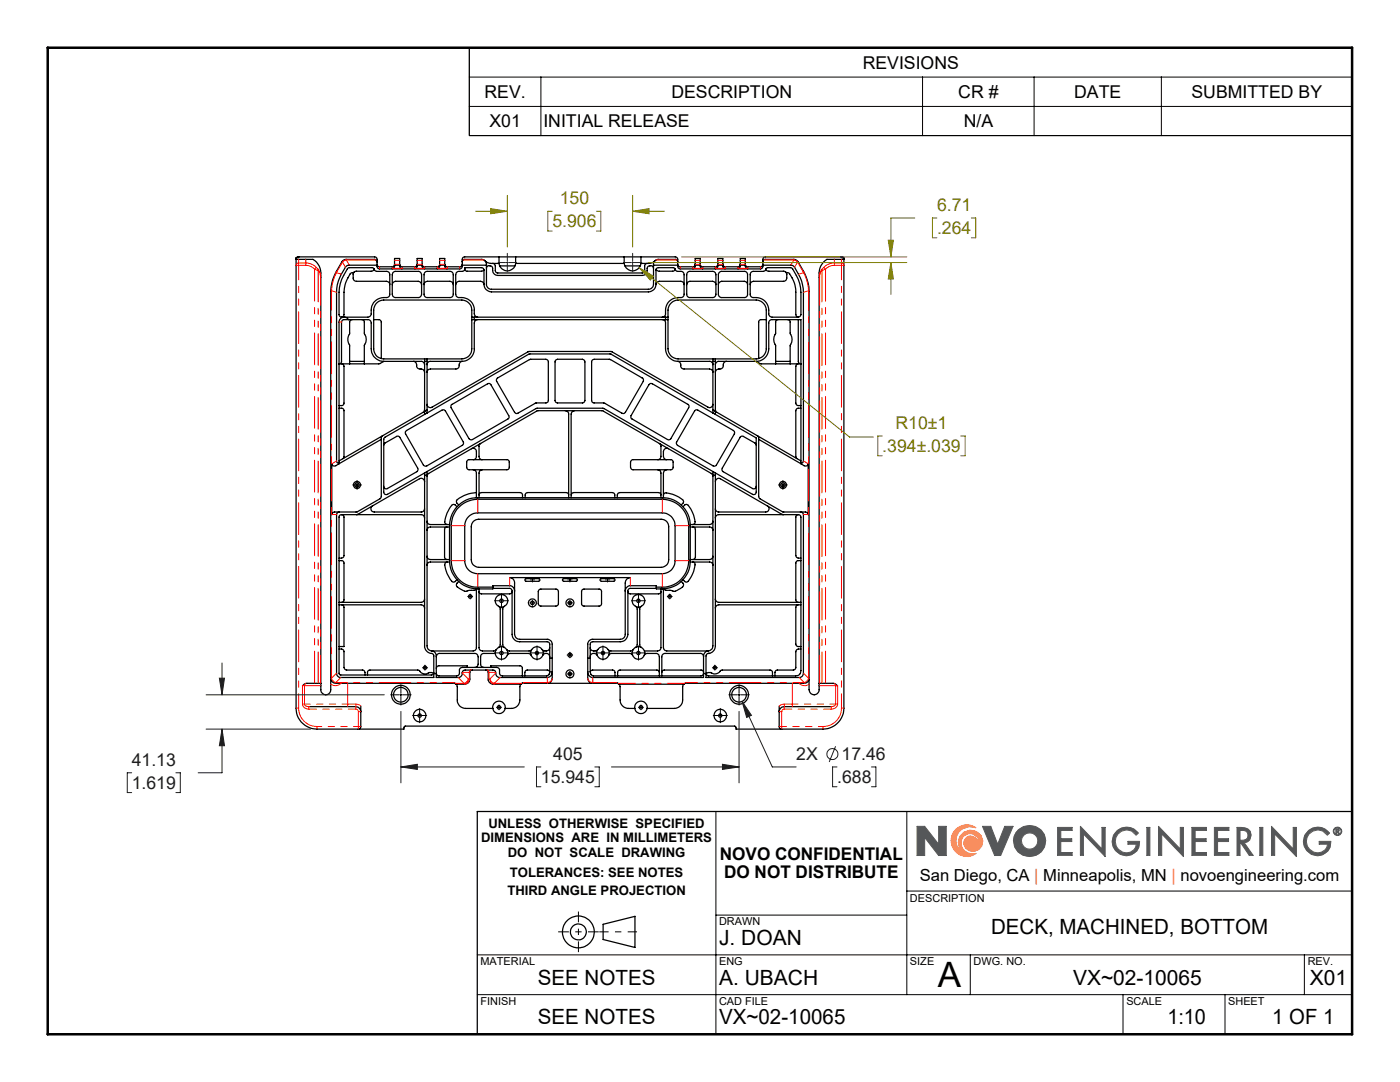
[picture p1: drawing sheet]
<svg xmlns="http://www.w3.org/2000/svg" width="279mm" height="216mm" viewBox="0 0 279 216" stroke-linecap="round" stroke-linejoin="round" font-family="sans-serif">
<g fill="none" stroke="#000" stroke-width=".25">
<path d="M59.1 51.4v89.9a4.1 4.1 0 0 0 4.2 4.2h17.3l.1-.5 .2-.1h65.7l.3 .2v.4h17.4a4.2 4.2 0 0 0 4.1-4.2v-89.9M59.1 51.4l.1 .2M59.2 51.6l-.1 .2h2.4a1.93 1.93 0 0 1 2.2 1.3l.3 1.4v81.8M59.7 51.3h15.2l.3 .4v1.4a.49 .49 0 0 0 .5 .6h16.1a.49 .49 0 0 0 .5-.6v-1.4l.3-.4h42.2l.5 .4v1.5l.1 .3 .3 .2h16.1a.49 .49 0 0 0 .5-.6v-1.4l.3-.4h15.3M59.7 51.3l-.5 .3M59.7 51.3l-.6 .1M69.4 53.6l.2-.2h4.8l.6 .7 2.1 .1a.61 .61 0 0 1 .7 .6v3.9a.61 .61 0 0 1-.7 .7 2.72 2.72 0 0 0-3 3.3l-.3 .4-.4 .2h-5.2l-.3-.1-.2-.3v-4.6a8.6 8.6 0 0 1 1.7-4.7zM70.7 54.3l-.8 .3a6.6 6.6 0 0 0-1.2 3.7v4.6l-.3 .4h-.2M74.7 53.7l-.5 .4h-3a.66 .66 0 0 0-.7 .7v.7a.61 .61 0 0 0 .7 .6h5.9a.66 .66 0 0 1 .7 .7M75.2 52.9l-5.9 .1a8.4 8.4 0 0 0-2.1 5.3v33.8l.1 .2 .4 .1M75.2 52.2v-.2l-.3-.2h-5.9l-.6 .2-1.3 2.2a8.2 8.2 0 0 0-1.1 4.1v77.1M75.2 52.7l.2 .4 .3 .1h2.7l.2-.1 .1-.4"/>
<path d="M78.2 53.6l.4-.1 .1-.3v-1.6h1.1v1.6l.1 .3 .4 .1M78.3 56.8a.73 .73 0 0 1 .7-.7h4.5a.73 .73 0 0 1 .6 .7M78.4 54.4l.4-.2h4.7a.66 .66 0 0 1 .6 .6v3.9a.66 .66 0 0 1-.6 .7h-4.5a.66 .66 0 0 1-.7-.7zM78.7 52.9h1.1M79.8 52.7v.3l.4 .2h2.6l.3-.1 .2-.4M82.8 53.6l.2-.1 .3-.3v-1.6h.9v1.6l.3 .3 .2 .1M83.3 52.9h.9M84.2 52.7l.1 .4 .4 .1h2.6l.3-.1 .1-.4M84.6 56.8a.66 .66 0 0 1 .7-.7h4.5a.66 .66 0 0 1 .7 .7M84.8 54.3l.4-.1h4.6a.61 .61 0 0 1 .7 .6v3.9a.61 .61 0 0 1-.7 .7h-4.5a.61 .61 0 0 1-.7-.7v-4zM87.2 53.6l.4-.1 .1-.3v-1.6h1.1v1.6l.1 .3 .4 .1M87.7 52.9h1.1"/>
<path d="M88.8 52.7l.1 .4 .2 .1h2.7l.3-.1 .2-.4M90.9 56.8a.73 .73 0 0 1 .7-.7h4.3a.73 .73 0 0 1 .7 .7M92.3 52.2l.1-.3 .2-.1h3.5a1.02 1.02 0 0 1 1 .9v4a.96 .96 0 0 0 1 1h31.3a1.02 1.02 0 0 0 1-1v-4a.95 .95 0 0 1 1-.9h3.5l.3 .2 .1 .2M92.3 52.9h4.8M92.7 53.7v-.3h3.5l.2 .2 .2 .3v2.8a1.51 1.51 0 0 0 1.5 1.5h31.3a1.51 1.51 0 0 0 1.5-1.5v-2.9l.2-.3 3.3-.1 .4 .3M92.7 53.7v.2l-.3 .3h-.8a.66 .66 0 0 0-.7 .6v3.9a.66 .66 0 0 0 .7 .7 2.66 2.66 0 0 1 3.1 3.2 .73 .73 0 0 0 .6 .7M92.7 53.6l.1 .3 .3 .2h3.1l.4-.3M96.8 52l.8 .5 2 .1M97.1 53.5a.63 .63 0 0 1 .6-.5 .63 .63 0 0 1 .6 .6 1.12 1.12 0 0 0 1 1.4h28.9a1.19 1.19 0 0 0 1-1.6 .67 .67 0 0 1 .7-.4 .67 .67 0 0 1 .5 .5M98.3 52.6l.5 .2v1.2l.4 .5h29.1l.4-.5v-1.2l.5-.2M99.6 52.6a1.67 1.67 0 0 0 1.6 1.5 1.67 1.67 0 0 0 1.7-1.5M99.6 51.3v1.3"/>
<path d="M99.7 53.1h3.1M102.9 51.3v1.3M102.9 52.6h21.7M124.6 51.3v1.3M124.6 52.6a1.67 1.67 0 0 0 1.7 1.5 1.67 1.67 0 0 0 1.6-1.5M124.7 53.1h3.1M127.9 51.3v1.3M130.4 52.9h4.9M130.7 52l-.8 .5-2 .1M130.9 56.8a.73 .73 0 0 1 .7-.7h4.3a.66 .66 0 0 1 .6 .7M134.8 53.7l.2 .4 .9 .1a.61 .61 0 0 1 .6 .6v3.9a.61 .61 0 0 1-.6 .7 2.72 2.72 0 0 0-3.1 3.3l-.2 .4-.4 .2M134.8 53.7l-.5 .4h-2.9l-.4-.4"/>
<path d="M135.3 52.7l.1 .4 .3 .1h2.6l.3-.1 .1-.4M137.1 56.8a.66 .66 0 0 1 .6-.7h4.5a.73 .73 0 0 1 .7 .7M137.2 54.3l.4-.1h4.6a.66 .66 0 0 1 .7 .6v3.9a.66 .66 0 0 1-.7 .7h-4.5a.61 .61 0 0 1-.6-.7v-4zM138.3 53.6l.2-.1 .2-.3v-1.6h1l.1 1.7 .5 .3M138.7 52.9h1M139.7 52.7l.2 .4 .3 .1h2.6l.3-.1 .2-.4M142.7 53.6l.5-.3 .1-1.7h1v1.6l.1 .3 .3 .1M143.3 52.9h1M143.4 56.8a.73 .73 0 0 1 .6-.7h4.6a.66 .66 0 0 1 .6 .7M143.5 54.4l.4-.2h4.7a.61 .61 0 0 1 .6 .6v3.9a.61 .61 0 0 1-.6 .7h-4.6a.66 .66 0 0 1-.6-.7zM144.3 52.7l.1 .4 .3 .1h2.6l.3-.1 .1-.4M147.2 53.6l.4-.1 .1-.3v-1.6h1l.1 1.7 .5 .3"/>
<path d="M147.7 52.9h1M148.7 52.7l.1 .3 .4 .2h2.6l.3-.1 .2-.4M149.9 54.3l.3-.1 2.3-.1 .6-.7h4.8a8.1 8.1 0 0 1 1.9 4.9v4.5l-.2 .4-.3 .1h-5.2a.66 .66 0 0 1-.7-.7 2.79 2.79 0 0 0-3.3-3.3l-.4-.5v-4.1zM152.3 52.9l5.9 .1a9 9 0 0 1 2.1 5.3v33.7l-.1 .3-.4 .1M152.3 52.2v-.2l.3-.2h5.9l.7 .3 1.2 2.1a8.7 8.7 0 0 1 1.1 4.1v77.1M152.8 53.7l.5 .4h3.1a.73 .73 0 0 1 .6 .7v.7a.66 .66 0 0 1-.6 .6h-6a.66 .66 0 0 0-.7 .7M156.8 54.3l.8 .3a6 6 0 0 1 1.2 3.7v4.5l.2 .3 .3 .2M167.9 51.3h.2l.2 .3M167.9 51.3l.5 .1M168.3 51.6l.1 .2h-2.3a1.93 1.93 0 0 0-2.3 1.3l-.3 1.4v81.8M168.4 51.4l-.1 .2M68.2 72.6l.3 .1 .2 .3v7.5l-.3 .4h-.7"/>
<path d="M69.5 63.8a1 1 0 0 0-1.1-.5 1 1 0 0 0-.7 1v28.1M69.5 63.8a1.16 1.16 0 0 0-1.2 .2l-.1 .3v7.9l-.3 .3-.2 .1h8l.9-.5M69.5 63.8h3.9a.66 .66 0 0 1 .7 .7v5.1a2.53 2.53 0 0 0 2.5 2.5M69.8 72.1h2.9M70.3 63.8a.49 .49 0 0 0-.5 .5v2.2a2.34 2.34 0 0 0 0 2.5v3.6M72.2 63.8l.3 .1 .2 .3v2.3a2.21 2.21 0 0 1 0 2.5v3.6M74.6 63.8h1.1l.3 .2 .1 .3v7.2M75 60.6l.6-.5 1-.2h15.6a2.04 2.04 0 0 1 2 2v7.7a1.97 1.97 0 0 1-2 2h-15.6a1.97 1.97 0 0 1-2-2v-7.7zM76.6 72.1h7.5a.73 .73 0 0 1 .6 .7M82.5 72.1a.82 .82 0 0 1 .7 1.1 1.09 1.09 0 0 0 1.1 .5l.4 .6M84.7 71.6v11.1M84.7 72.1h.5"/>
<path d="M85.2 71.6v10.8M92.3 72.1a.91 .91 0 0 0-.7 1.1l-.5 .4h-5.2a.66 .66 0 0 0-.7 .7M94.2 63.3h39.1M94.2 63.8h39.1M94.7 63.3v.5M95.3 63.8a.66 .66 0 0 0-.6 .7v5.1a2.47 2.47 0 0 1-2.5 2.5h-6.3a.66 .66 0 0 0-.7 .7M99.2 75.5l6.5-3.8h3.2l.5 .2v8.3l-.4 .2h-2.1l-3.5 2a.46 .46 0 0 1-.7-.1l-3.6-6.2v-.3zM111 71.8l.3-.1h4.9l.5 .3v7.9l-.1 .4-.3 .1h-5.1l-.4-.2v-8.1zM118.1 71.9l.5-.2h3.2l6.4 3.7a.49 .49 0 0 1 .2 .7l-3.6 6.2a.49 .49 0 0 1-.7 .1l-3.5-2h-2.1l-.4-.2zM129.6 76.7l.2-.2 .4 .1 7.1 4.1a.44 .44 0 0 1 .1 .7l-3.6 6.2-.3 .2-7.3-4.2a.49 .49 0 0 1-.3-.7zM132.2 63.8a.61 .61 0 0 1 .6 .7v5.1a2.53 2.53 0 0 0 2.5 2.5h6.3a.73 .73 0 0 1 .7 .7M132.8 63.3v.5"/>
<path d="M133.8 60.6l.5-.5 1-.2h15.6a2.1 2.1 0 0 1 2 2v7.7a2.03 2.03 0 0 1-2 2h-15.6a2.02 2.02 0 0 1-2-2v-7.7l.2-.7zM135.2 72.1a.87 .87 0 0 1 .7 1.1l.5 .4h5.2a.73 .73 0 0 1 .7 .7M142.3 72.1h.5M142.3 71.6v10.8M142.8 71.6v11.1M145 72.1a.77 .77 0 0 0-.7 1 .82 .82 0 0 1-1 .6l-.4 .2-.1 .4M150.9 72.1a2.53 2.53 0 0 0 2.5-2.5v-5.1a.61 .61 0 0 1 .7-.7h5.7v28.6M150.9 72.1h-7.5a.73 .73 0 0 0-.6 .7M152.9 63.8h-1.1l-.4 .4v7.3M154.8 72.1h2.9M155.3 63.8l-.3 .1-.2 .3v2.3a2.21 2.21 0 0 0 0 2.5v3.6M157.2 63.8l.3 .1 .2 .3v2.3a2.21 2.21 0 0 1 0 2.5v3.6"/>
<path d="M159.3 63.8v8.3l.2 .4 .3 .1h-8l-.9-.5M159.3 72.6l-.3 .1-.2 .4v7.3l.3 .5h.7M67.7 92.4v.1M67.7 81.5h.7l.3 .3v9.4l-.3 .3M76.1 87.7l-8.4 4.8M76.3 87l-.2 .3v11.8l-.3 .4-4.6 2.7h-4.4l-.5 .2-.1 .3v-10.1l.2 .3 .4 .1 .9-.5M76.3 87l-8.6 5M76.6 88.8l.2-.4 2.3-1.3a.46 .46 0 0 1 .7 .2l3.6 6.4-.2 .4-5.9 3.4a.49 .49 0 0 1-.7-.5M80.9 86.1l7.3-4.3a.49 .49 0 0 1 .7 .2l3.6 6.2v.5l-7.3 4.3h-.3l-.4-.2-3.6-6.3zM84.7 94.4v34.5a1.67 1.67 0 0 0 1.7 1.6l.2 .3v4.4h-18.8l-.6-.5v-32.1l.3-.4h.2M84.7 81.7l-.2 .6-8.2 4.7M84.7 82.7l-8 4.7-.1 10.8a.49 .49 0 0 0 .7 .4l7.4-4.2"/>
<path d="M84.7 96.1a.69 .69 0 0 0-1-.6l-12.5 7.2M85.2 94.1v34.8a.97 .97 0 0 0 .9 1M85.2 95l.3-.5 21.9-12.5h12.9l21.7 12.5 .3 .5M85.2 94.1l21.9-12.6h13.4l21.8 12.6M85.2 80.7a.65 .65 0 0 0 1 .5l19.3-11.1h16.5l19.3 11.1a.65 .65 0 0 0 1-.5M85.2 82.4l20.5-11.8h16.1l20.5 11.8M85.2 94.7l-.5 .2M85.2 81.8l-.5 .3M85.2 82.4l-.5 .3M85.2 94.1l-.5 .3M90.1 80.7l7.2-4.1a.44 .44 0 0 1 .7 .2l3.5 6.1a.44 .44 0 0 1-.1 .7l-7.4 4.2-.4-.3-3.6-6.1zM93.3 91.9l.3-.2h7.6l.4 .4v1.2l-.4 .4h-7.6l-.3-.1-.2-.4v-1z"/>
<path d="M94.1 89.5a.65 .65 0 0 1 1 .6v1a.66 .66 0 0 1-.7 .6M94.4 93.7a.66 .66 0 0 1 .7 .7v4.9M95.1 98.3a6 6 0 0 0-4 1.6l.1 .5 .3 .4M95.6 98.8l.1-.4 .4-.1h7.7l.4 .3 .1 .7M95.9 88.5l-.3 .4v2.2a.66 .66 0 0 0 .7 .6M96.3 93.7a.66 .66 0 0 0-.7 .7v4.9M112.8 82a.66 .66 0 0 1 .7 .6v16.7M113.5 98.8l-.2-.4-.3-.1h-7.7l-.5 .3v.7M114 98.8l.2-.4 .3-.1h7.7l.5 .3v.7M114.7 82a.73 .73 0 0 0-.7 .6v16.7M125.9 91.9l.4-.2h7.6l.4 .4v1.2l-.4 .4h-7.6l-.4-.2-.1-.3zM131.2 93.7a.66 .66 0 0 1 .7 .7v4.9"/>
<path d="M131.6 88.5l.3 .5v2.1a.66 .66 0 0 1-.7 .6M131.9 98.8l-.1-.4-.4-.1h-7.7a.49 .49 0 0 0-.5 .5v.5M132.4 98.8a.49 .49 0 0 1 .6-.4 5.7 5.7 0 0 1 3.4 1.5l-.1 .5-.3 .4M133.1 93.7a.73 .73 0 0 0-.7 .7v4.9M133.4 89.5a.69 .69 0 0 0-1 .6v1a.73 .73 0 0 0 .7 .6M138.6 82a.46 .46 0 0 1 .7-.2l7.3 4.3-.1 .5-3.6 6.3-.3 .1-7.4-4.1-.2-.4zM142.3 94.1v34.8a1.03 1.03 0 0 1-.9 1M142.3 81.8l.5 .3M142.3 94.7l.5 .2M142.3 94.1l.5 .3M142.3 82.4l.5 .3M142.8 94.4v34.5a1.67 1.67 0 0 1-1.7 1.6l-.2 .4v4.3h18.8l.5-.3 .1-.6v-31.7l-.2-.4h-.4"/>
<path d="M142.8 96.1a.67 .67 0 0 1 1-.6l12.5 7.2M142.8 82.7l8.1 4.7v10.8a.49 .49 0 0 1-.7 .4l-7.4-4.2M142.8 81.7l.3 .6 16.7 9.7M150.9 88.8l-.1-.3-2.4-1.4a.44 .44 0 0 0-.7 .2l-3.6 6.1v.5l6.1 3.6a.49 .49 0 0 0 .7-.5M151.2 87l.2 .3v12l.3 .2 4.5 2.6 4.5 .1h.3l.3 .5v-10.1a.52 .52 0 0 1-.8 .3l-.7-.4M151.4 87.7l8.4 4.8M159.8 92.4v.1M159.8 81.5h-.7l-.3 .5v9.2l.3 .3M67.7 111.9h.7l.3 .4v7.5l-.3 .3-.2 .1M68.2 102.7l-.3 .1-.2 .3v31.4l.3 .2h18.2l.3-.2 .1-.3M68.2 102.7h15.9a.66 .66 0 0 1 .6 .7M68.2 102.7l.2 .1 .3 .3v7.8l-.3 .4-.7 .1"/>
<path d="M74.4 100.9a.66 .66 0 0 0-.4 .8 .66 .66 0 0 0 .7 .5h9.4a.66 .66 0 0 0 .6-.7M84.7 119.5a.73 .73 0 0 1-.6 .7h-16.4M85.2 111a.66 .66 0 0 0 .7 .7h3.8M85.2 104a.66 .66 0 0 0 .7 .7h3.8M89.2 105.2h-.3l-.2 .4v5.6l.2 .3 .3 .2M89.3 112.1a.54 .54 0 0 0-.5 .6 5.1 5.1 0 0 0 1.7 3.5l.7-.5M89.7 112.1h-3.8a.61 .61 0 0 0-.7 .7M89.7 105.2h-3.8a.61 .61 0 0 0-.7 .6M91.2 101.1l-.3-.3a.48 .48 0 0 0-.8 .1 5.6 5.6 0 0 0-1.3 3.5l.5 .3M91.5 116l-.3 .3a.63 .63 0 0 0 .4 1.1l.4 .2a1.43 1.43 0 0 0 1.7 .2h1l.3-.3M93.5 103.1l1-.7 .9-.1h36.8a2.53 2.53 0 0 1 2.5 2.6v7a2.53 2.53 0 0 1-2.5 2.6h-36.8a2.59 2.59 0 0 1-2.7-2.6l.1-7.4 .2-.7zM94.5 104l.5-.3 .5-.1h36.4a1.45 1.45 0 0 1 1.6 1.5v6.6a1.51 1.51 0 0 1-1.6 1.5h-36.4a1.51 1.51 0 0 1-1.4-1.5v-6.6l.1-.6z"/>
<path d="M95.1 117.5v11.7a.66 .66 0 0 1-.7 .7h-8.2M95.6 117.5v11.7a.66 .66 0 0 0 .7 .7h2.3l.5-.3M95.6 118l.1 .3 .3 .2h5.8l.3-.2 .1-.3M98.4 117.4h3.4l.4 .4v8.8a1.51 1.51 0 0 0 1.5 1.5h5.6l.3 .1 .1 .2v5.9l-.2 .4-.4 .2h-8.8l-.5-.3-.1-1-.3-.4h-.3h-6.8h-.3l-.3 .4v.7a.54 .54 0 0 1-.6 .6h-3.5a.54 .54 0 0 1-.5-.6M98.4 117.2h-3a5.2 5.2 0 0 1-5.3-5.3v-7a5.3 5.3 0 0 1 5.3-5.3h36.8a5.3 5.3 0 0 1 5.2 5.3v7a5.2 5.2 0 0 1-5.2 5.3h-1.2M102.7 117.9a1.03 1.03 0 0 0-1-1h-3.3v.6h-3a5.6 5.6 0 0 1-5.7-5.6v-7a5.6 5.6 0 0 1 5.7-5.6h36.8a5.6 5.6 0 0 1 5.6 5.6v7a5.7 5.7 0 0 1-6.8 5.6v-.6h-5.2a1.09 1.09 0 0 0-1 1M104.8 115.5h2.7a.27 .27 0 0 1 .2 .2 .27 .27 0 0 1-.2 .3h-2.5l-.2-.2zM107.5 117.8l.3-.3h3.2l.3 .2 .1 .2v2.6l-.1 .3-.3 .1h-3.3l-.3-.5zM112.3 115.5h2.7a.27 .27 0 0 1 .3 .2 .27 .27 0 0 1-.3 .3h-2.5l-.2-.2zM116.1 117.8l.4-.3 3.3 .1 .3 .3-.1 2.8-.3 .2h-3.4l-.2-.4zM119.8 115.5h2.7a.27 .27 0 0 1 .2 .2 .27 .27 0 0 1-.2 .3h-2.5l-.2-.2zM125.3 118l.1 .3 .3 .2h5.8l.3-.2 .1-.3"/>
<path d="M131 117.4h-5.2a.49 .49 0 0 0-.5 .5v8.7a1.51 1.51 0 0 1-1.5 1.5h-5.6l-.3 .2-.1 5.7 .2 .7 .4 .2h21.5l.3-.1 .2-.5M131.9 117.5v11.7a.66 .66 0 0 1-.7 .7h-2.6M132.4 117.5v11.7a.73 .73 0 0 0 .7 .7h8.2M136 116l.3 .3a.74 .74 0 0 1-.6 1.2l-.2 .1a1.32 1.32 0 0 1-1.7 .2h-.9l-.4-.3M136.3 101.1l.3-.3a.48 .48 0 0 1 .8 .1 4.9 4.9 0 0 1 1.2 3.6l-.4 .2M137.8 112.1h3.8a.66 .66 0 0 1 .7 .7M137.8 105.2h3.8a.66 .66 0 0 1 .7 .6M138.2 112.1a.49 .49 0 0 1 .5 .6 4.9 4.9 0 0 1-1.7 3.5l-.7-.5M138.3 105.2a.49 .49 0 0 1 .5 .5v5.5a.49 .49 0 0 1-.5 .5M142.3 111a.73 .73 0 0 1-.7 .7h-3.8M142.3 104a.73 .73 0 0 1-.7 .7h-3.8M142.8 119.5a.73 .73 0 0 0 .6 .7h16.4"/>
<path d="M153.1 100.9a.66 .66 0 0 1 .4 .8 .66 .66 0 0 1-.7 .5h-9.4a.66 .66 0 0 1-.6-.7M159.3 102.7l.3 .1 .2 .4v30.6l-.1 .6-.3 .3-.6 .2h-17.4l-.3-.1-.2-.5M159.3 102.7h-15.9a.66 .66 0 0 0-.6 .7M159.3 102.7l-.3 .1-.2 .4v7.6l.3 .5 .7 .1M159.8 111.9h-.7l-.3 .5v7.3l.2 .4 .3 .1M64 136.3h-2.8l-.5 .2-.3 .3M66 135.4a1.02 1.02 0 0 0 1 .9h23.7l.3 .2M66 135.4v2.2a.99 .99 0 0 1-1 1 .99 .99 0 0 1-1-1v-1.3M67.7 120.7h16.4a.73 .73 0 0 1 .6 .7M67.7 129.5l.7 .1 .3 .3v3.3l.3 .5h3.4l.4 .3v.7M68.2 120.7l.2 .1 .3 .3v7.9h-1M86.1 129.9a.96 .96 0 0 1 1 1v4.3h4.3a.94 .94 0 0 0 .9-1.2l.3-.3h6l.3 .3a1 1 0 0 0 .9 1.2h9.4a1.04 1.04 0 0 0 1-1.2"/>
<path d="M86.5 134.4l-.3-.2h-.4a1.56 1.56 0 0 1-2.3-.5h-9.8l-.3 .3-.1 .7M86.6 134.4h.5M87.1 131.1a.66 .66 0 0 1 .6-.7h7.1a.66 .66 0 0 1 .6 .7v1.4a.66 .66 0 0 1-.6 .7M90.6 136.2l.4 .3M91 136.5h.1M91 136.5l.3 .5v2.7a1.63 1.63 0 0 0 1.6 1.7h5.5M93.3 133.2v-.3h-5.8l-.3 .2-.1 .2M94.3 133.7l-.3 .1-.2 .3v1.4a1.02 1.02 0 0 1-1 1h-1.8M96.9 133.7l.3 .1 .2 .3 .1 1.7M97.5 135.8l.3 .4 .6 .3h5.6M97.6 135.5l-.1 .3M97.9 133.2v-.3h6l.3 .3v1.7"/>
<path d="M98.8 130.4h-2.2a.61 .61 0 0 0-.7 .7v1.4a.61 .61 0 0 0 .7 .7M99.5 121l.3 .5v7.2l-.3 .5M100.7 121l-.4 .5v7.2l.4 .5M101.1 129.6l.5 .3h4.1l.4-.3M101.2 130.8l.5-.4h3.8l.5 .4M104 136.5l-.2 .4v2.8a1.69 1.69 0 0 1-1.7 1.7h-1.3M104 136.5l.2-.2h19l.3 .2M104 136.5h.1M104.4 136.2l-.4 .3M108.3 130.8a.76 .76 0 0 1 .8-.4 .76 .76 0 0 1 .6 .7M109.2 136.3a.96 .96 0 0 0 1-.9v-6.8a.96 .96 0 0 0-1-1h-5.5a1.02 1.02 0 0 1-1-1v-10.3a1.03 1.03 0 0 0-1-1h24.1a1.09 1.09 0 0 0-1 1v10.3a.96 .96 0 0 1-1 1h-5.5a.96 .96 0 0 0-1 1v6.8a.96 .96 0 0 0 1 .9M109.7 134.1l-.4-.4h-4.1l-.4 .3-.1 .9"/>
<path d="M109.7 129.2a.87 .87 0 0 1-1.5 .4M109.7 131.3h.5M117.3 131.3h.5M117.8 129.2a.85 .85 0 0 0 1.4 .4h.1M117.8 134.1l.4-.4h4.1l.4 .3v.9M119.2 130.8a.73 .73 0 0 0-.8-.4 .73 .73 0 0 0-.6 .7M121.4 129.6l.4 .3h4.1l.5-.3M121.5 130.8l.5-.4h3.8l.5 .4M123.1 136.2l.4 .3M123.5 136.5h.1M123.5 136.5l.3 .4v2.8a1.69 1.69 0 0 0 1.6 1.7h1.3M123.5 136.5h13"/>
<path d="M126.8 121l.4 .6v7l-.4 .6M128 121l-.3 .5v7.2l.3 .5M128.6 130.8l.5-.4h1.8a.66 .66 0 0 1 .7 .7v3.8M131.6 134.2l-.2-.4-.2-.1h-7.6l-.3 .3v.9M132.1 134.2l.1-.3 .3-.2h7.5l.3 .2 .1 .3M136.5 136.5l-.3 .4v2.8a1.69 1.69 0 0 1-1.6 1.7h-5.4M136.5 136.5h.1M136.9 136.2l-.4 .3M140.4 131.1a.61 .61 0 0 0-.7-.7h-6.9a.66 .66 0 0 0-.7 .7v3.8M140.4 134.4h.5M140.9 134.5l.3-.3h.5a1.46 1.46 0 0 0 2.2-.5h9.9l.3 .3 .1 .9M141.4 129.9a1.03 1.03 0 0 0-1 1v4.3h-22.1a1.09 1.09 0 0 1-1-1.2"/>
<path d="M141.4 130.4h.1M159.3 120.7l-.3 .1-.2 .4v7.3l.3 .5h.7M159.8 120.7h-16.4a.73 .73 0 0 0-.6 .7M159.8 129.5h-.5l-.4 .3-.2 3.7-.4 .2-3.4 .1-.2 .3v.8M161.5 135.4a.96 .96 0 0 1-1 .9h-23.7l-.3 .2M161.5 135.4v1.2a2.08 2.08 0 0 0 .3 1.8 1.01 1.01 0 0 0 1.1 .1 1.01 1.01 0 0 0 .6-.9v-1.3M163.5 136.3h2.8l.5 .2 .3 .3M61.6 141h9.4a1.02 1.02 0 0 1 1 1M72 142v3.1l-.2 .3-.3 .1M72 140.9v1.1M98.4 141.4a1.25 1.25 0 0 1 1.2-1.5 1.25 1.25 0 0 1 1.2 1.5M98.4 141.4a1.25 1.25 0 0 0 1.2 1 1.25 1.25 0 0 0 1.2-1"/>
<path d="M126.7 141.4a1.25 1.25 0 0 1 1.2-1.5 1.25 1.25 0 0 1 1.3 1.5M126.7 141.4a1.25 1.25 0 0 0 1.2 1 1.25 1.25 0 0 0 1.3-1M155.5 142v3.1l.2 .3 .3 .1M155.5 140.9v1.1M165.9 141h-9.4a1.02 1.02 0 0 0-1 1M269.8 161.9h-174.6v44.5M120.4 184.4l6.3-1.6v6.3l-6.3-1.6z"/>
<circle cx="71.2" cy="96.8" r=".71"/>
<circle cx="71.3" cy="96.8" r=".41"/>
<circle cx="156.2" cy="96.8" r=".7"/>
<circle cx="156.3" cy="96.8" r=".41"/>
<circle cx="93.8" cy="119" r=".34"/>
<circle cx="100.1" cy="119.9" r=".35"/>
<circle cx="100.1" cy="119.9" r="1.25"/>
<circle cx="127.4" cy="119.9" r=".34"/>
<circle cx="127.4" cy="119.9" r="1.26"/>
<circle cx="133.7" cy="119" r=".33"/>
<circle cx="80" cy="138.6" r="1.87"/>
<circle cx="80" cy="138.6" r="1.47"/>
<circle cx="84.8" cy="133.2" r=".33"/>
<circle cx="100.1" cy="130.3" r=".34"/>
<circle cx="100.1" cy="130.3" r="1.25"/>
<circle cx="106.2" cy="120.3" r=".79"/>
<circle cx="106.3" cy="120.3" r=".35"/>
<circle cx="107.2" cy="130.3" r=".33"/>
<circle cx="107.2" cy="130.3" r="1.26"/>
<circle cx="113.7" cy="134.5" r=".34"/>
<circle cx="113.7" cy="120.3" r=".35"/>
<circle cx="113.7" cy="130.7" r=".39"/>
<circle cx="113.7" cy="134.5" r=".78"/>
<circle cx="113.7" cy="120.3" r=".78"/>
<circle cx="120.3" cy="130.3" r=".34"/>
<circle cx="120.3" cy="130.3" r="1.25"/>
<circle cx="127.4" cy="130.3" r=".33"/>
<circle cx="127.4" cy="130.3" r="1.26"/>
<circle cx="142.7" cy="133.2" r=".33"/>
<circle cx="147.5" cy="138.6" r="1.87"/>
<circle cx="147.5" cy="138.6" r="1.47"/>
<circle cx="83.7" cy="142.8" r=".34"/>
<circle cx="83.8" cy="142.8" r="1.25"/>
<circle cx="99.6" cy="141.2" r=".33"/>
<circle cx="127.9" cy="141.2" r=".34"/>
<circle cx="143.7" cy="142.8" r=".33"/>
<circle cx="143.8" cy="142.8" r="1.26"/>
<circle cx="115.4" cy="186" r="1.59"/>
<circle cx="115.4" cy="186" r="3.2"/>
</g>
<path d="M67 136.2h23.6M136.9 136.2h23.6" fill="none" stroke="#f00" stroke-width=".2" stroke-dasharray="6.3 1.3 1.3 1.3 1.3 1.3" stroke-dashoffset="4.1"/>
<g fill="none" stroke="#f00" stroke-width=".2" stroke-dasharray="6.3 1.3 1.3 1.3 1.3 1.3">
<path d="M59.6 53v-.5M59.6 52.5h1.4M59.6 53h-.5M59.6 52.5l-.4 .1-.1 .4M59.6 51.7v.8M61 53h-1.4M61 53v-.5M61 52.5l1.4 .3 .7 .5M61 52.5v-.8M62.8 53.7l-.6-.5-1.2-.2M62.8 53.7l.3-.4M63.1 53.3l.4 .4"/>
<path d="M63.5 53.7l.3 .5 .2 1.1M63.5 54l-.7-.3M63.5 54v-.3M64 55.3l-.1-.6-.4-.7M64 55.3h.1M66.2 58.3h-.2M66.2 58v.3M66.2 58h-.2M67.1 54.4l-.5 1.4-.4 2.2M67.1 54.4l1.1 .3M67.1 54.4h-.1M67.2 58.3l-1-.3"/>
<path d="M67.3 54.2l-.2 .2M67.3 54.2l-.2-.1M68.4 52.3l-1.1 1.9M68.4 52.3l-.2-.1M68.9 53.3l-.5-1M69.1 51.9l-.7 .4M69.1 51.9l.6 1M69.1 51.9v-.2M75.1 51.9h-6M75.8 53.2v.4M78.3 53.6v-.4M78.5 53.6h1.5"/>
<path d="M79.8 52.7h-1M79.8 51.9h-1M80.3 53.6h-2M80.3 53.2v.4M82.8 53.6v-.4M83 53.6h1.5M84.3 52.7h-1M84.3 51.9h-1M84.8 53.6h-2M84.8 53.2v.4M87.3 53.6v-.4M87.5 53.6h1.5"/>
<path d="M88.8 52.7h-1M88.8 51.9h-1M89.3 53.6h-2M89.3 53.2v.4M91.8 53.6v-.4M96.6 51.9h-4.2M135.1 51.9h-4.2M135.8 53.2v.4M138.3 53.6v-.4M138.5 53.6h1.5M138.8 52.7h1M139.8 51.9h-1"/>
<path d="M140.3 53.6h-2M140.3 53.2v.4M142.8 53.6v-.4M143 53.6h1.5M143.3 52.7h1M144.3 51.9h-1M144.8 53.6h-2M144.8 53.2v.4M147.3 53.6v-.4M147.5 53.6h1.5M147.8 52.7h1M148.8 51.9h-1"/>
<path d="M149.3 53.6h-2M149.3 53.2v.4M151.8 53.6v-.4M157.8 52.9l.6-1M158.4 51.9h-6M158.4 51.9v-.2M159.2 52.3l-.6 1M159.2 52.3l-.8-.4M159.2 52.3l.1-.1M159.4 54.7l1-.3M160.3 54.2l-1.1-1.9M160.3 54.2l.1-.1"/>
<path d="M160.4 54.4l-.1-.2M160.4 54.4h.1M161.4 58l-1.1 .3M161.4 58l-.4-2.2-.6-1.4M161.4 58h.1M161.4 58.3v-.3M161.4 58.3h.1M163.5 55.3l.2-1.1 .4-.5M163.5 55.3h.1M164 54l-.4 .7v.6M164.1 53.7l.3-.4M164.1 53.7l-.1 .3"/>
<path d="M164.4 53.3l.4 .4M164.4 53.3l.8-.5 1.3-.3M164.8 53.7v82.6M164.8 53.7l-.8 .3M166.5 53l-1.1 .2-.6 .5M166.5 52.5h1.4M166.5 52.5v.5M166.5 51.7v.8M167.9 53h-1.4M167.9 52.5v.5M167.9 52.5v-.8M168.4 53h-.5"/>
<path d="M168.4 53l-.1-.4-.4-.1M67.7 64.3h.5M66.2 92.5l1-.5M95.4 99.6v2.7M160.3 92l1 .5M67.2 102.7h-1M90.1 111.9h2.7M92.8 104.9h-2.7M95.4 114.5v2.7M101.7 116.9v-1.7M125.8 115.2v1.7M132.2 102.3v-2.7"/>
<path d="M132.2 117.2v-2.7M134.8 111.9h2.7M137.5 104.9h-2.7M161.3 102.7h-1M60.8 136.8l.2-.4M60.8 136.8h-.4M60.8 136.8v3.7M62.8 136.3v-82.6M64 136.8h-3.2M66.2 135.3a1.24 1.24 0 0 0 .8 .9M66.2 135.3l1-1M66.2 135.3h-.2"/>
<path d="M67 136.2v.1M68.1 135.2l-1.1 1M68.1 136.3a1.62 1.62 0 0 1-2.1 .3M90.6 136.3v-.1M90.9 136.4h1.7M92.3 134.3l1.2 1.2M92.6 136.4l-1.2-1.2M92.6 136.5v-.1M92.8 136.5a.94 .94 0 0 0 .8-1M93.5 135.5a1.24 1.24 0 0 1-.9 .9M93.5 135.5h.1M93.5 135.5a.94 .94 0 0 1-.9 1"/>
<path d="M93.6 134.2h-1.3M93.6 135.5v-1.3M93.8 134.2h-.2M93.8 135.5h-.2M94.1 133.7l-.3 .1-.2 .4M97.6 134.2l-.1-.4-.4-.1M97.6 135.5h.2M97.6 134.2v1.3M97.6 134.2h-.2M97.8 135.5l1.1-1.2M98.6 136.4h5.6M98.6 136.4a1.24 1.24 0 0 1-.8-.9"/>
<path d="M98.6 136.5a.94 .94 0 0 1-.8-1M98.6 136.4v.1M98.9 134.2h-1.3M99.8 135.2l-1.2 1.2M104.4 136.2h4.8M104.4 136.2v.1M109.2 136.2v-1M109.2 136.2a.94 .94 0 0 0 1-.9M109.2 136.2v.1M117.3 135.3a.94 .94 0 0 0 1 .9M118.3 136.2h4.8M118.3 135.2v1"/>
<path d="M118.3 136.3v-.1M123.1 136.3v-.1M136.9 136.2v.1M160.3 134.3l1.1 1M160.5 136.2l-1-1M160.5 136.2a1.24 1.24 0 0 0 .9-.9M160.5 136.2v.1M161.4 135.3h.1M161.5 136.6a1.63 1.63 0 0 1-2.1-.3M166.5 136.4l.3 .4M166.8 136.8h-3.3M167.2 136.8h-.4"/>
<path d="M167.2 136.8v3.7M59.6 141.3a3.7 3.7 0 0 0 3.7 3.7M59.6 141.3h-.5M60.4 140.5h.4M60.4 140.5v-3.7M60.8 140.5l.2 .4 .6 .1M61.6 141.5a1.16 1.16 0 0 1-1.2-1M61.6 141.5v-.5M63.3 145v.5M69.4 140.5v.5M69.4 140.5v-4.2M69.4 140.5h1.6"/>
<path d="M71 141.5v-.5M71 140.5l1 .4M71 140.5v.5M71.5 142l-.1-.4-.4-.1M71.5 145v-3M71.5 145h.5M71.5 145v.5M71.5 142h.5M155.5 145h.5M155.5 142h.5M155.5 140.9l1-.4M156 142v3"/>
<path d="M156 145.5v-.5M156.5 141.5l-.3 .1-.2 .4M156.5 141v.5M156.5 141v-.5M156.5 140.5h1.6M158.1 141v-.5M158.1 140.5v-4.2M164.3 145a3.7 3.7 0 0 0 3.6-3.7M164.3 145.5v-.5M165.9 141v.5M165.9 141l.6-.1 .3-.4M166.8 140.5h.4"/>
<path d="M166.8 140.5v-3.7M167.2 140.5a1.1 1.1 0 0 1-1.3 1M168.4 141.3h-.5"/>
</g>
<path d="M123.4 136.4h13.3" fill="none" stroke="#f00" stroke-width=".2" stroke-dasharray="6.3 1.3 1.3 1.3 1.3 1.3" stroke-dashoffset="2.9"/>
<path d="M66.2 58.3v77M161.4 135.3v-77" fill="none" stroke="#f00" stroke-width=".2" stroke-dasharray="6.3 1.3 1.3 1.3 1.3 1.3" stroke-dashoffset="2.8"/>
<path d="M71 141.5h-9.4M165.9 141.5h-9.4" fill="none" stroke="#f00" stroke-width=".2" stroke-dasharray="6.3 1.3 1.3 1.3 1.3 1.3" stroke-dashoffset="4.8"/>
<path d="M63.3 145h8.2M156 145h8.3" fill="none" stroke="#f00" stroke-width=".2" stroke-dasharray="6.3 1.3 1.3 1.3 1.3 1.3" stroke-dashoffset="5.4"/>
<path d="M59.6 53v88.3M167.9 141.3v-88.3" fill="none" stroke="#f00" stroke-width=".2" stroke-dasharray="6.3 1.3 1.3 1.3 1.3 1.3" stroke-dashoffset="3.5"/>
<path d="M63.5 54v82.3M164 136.3v-82.3" fill="none" stroke="#f00" stroke-width=".2" stroke-dasharray="6.3 1.3 1.3 1.3 1.3 1.3" stroke-dashoffset=".1"/>
<path d="M60.8 140.5h8.6M158.1 140.5h8.7" fill="none" stroke="#f00" stroke-width=".2" stroke-dasharray="6.3 1.3 1.3 1.3 1.3 1.3" stroke-dashoffset="5.2"/>
<path d="M163.6 55.3v81M64 136.3v-81" fill="none" stroke="#f00" stroke-width=".2" stroke-dasharray="6.3 1.3 1.3 1.3 1.3 1.3" stroke-dashoffset=".8"/>
<path d="M190.8 165.4a3.1 3.1 0 0 1 4-.2 2.82 2.82 0 0 0-3.9 1.7 2.82 2.82 0 0 0 2.3 3.6 2.45 2.45 0 0 1-1.1-4.2 2.45 2.45 0 0 1 4 1.5 1.94 1.94 0 0 1-1.6 2.1 1.94 1.94 0 0 1-2.2-1.5 1.48 1.48 0 0 1 1.5-1.6 1.48 1.48 0 0 1 1.5 1.5l.1 .2a1.85 1.85 0 0 0-1.4-2.1 1.85 1.85 0 0 0-2.2 1.4 2.3 2.3 0 0 0 3 2.5 3.2 3.2 0 0 1-4.3-.5 3.2 3.2 0 0 1 .3-4.4z" fill="none" stroke="#f78d2a" stroke-width=".2"/>
<g fill="none" stroke="#555759" stroke-width=".2">
<path d="M184.5 167.1v3.6h-1.5v-5.8h1.5l2.8 3.6M184.5 167.1h.1M184.6 167.1l2.7 3.6h1.5v-5.8h-1.5v3.6M187.3 168.5h.1M196.1 164.9h1.6l1.4 3.6 1.4-3.6h1.7l-2.5 5.8h-1.2zM203.2 165.6a3.2 3.2 0 0 1 4.9 .4 3.2 3.2 0 0 1-1.3 4.7 3.1 3.1 0 0 1-4-1.1 3.1 3.1 0 0 1 .4-4zM211.1 165.1h2.9v.6h-2.3v1.7h2.2v.5h-2.2v2.2h2.3v.6h-2.9zM215.6 164.9l4.3 4.5v-4.3h.7v5.8l-4.4-4.5v4.3h-.6zM223 165.7a2.89 2.89 0 0 1 4.2 .5l-.5 .5a2.26 2.26 0 0 0-3.2-.7 2.26 2.26 0 0 0-.5 3.2 2.26 2.26 0 0 0 3.3 .4l.3-.5 .2-.6h-1.7v-.6h2.3a2.75 2.75 0 0 1-2.7 2.9 2.75 2.75 0 0 1-2.8-2.9l.3-1.2zM228.9 165.1h.6v5.6h-.6zM231.2 164.9l4.3 4.5v-4.3h.7v5.8l-4.4-4.5v4.3h-.6zM237.9 165.1h2.9v.6h-2.3v1.7h2.2v.5h-2.2v2.2h2.3v.6h-2.9z"/>
<path d="M242.4 165.1h2.9v.6h-2.3v1.7h2.2v.5h-2.2v2.2h2.3v.6h-2.9zM246.9 165.1a2.74 2.74 0 0 1 2.6 .8l.2 .8-.3 .9-.4 .4-.7 .2 1.8 2.5h-.8l-1.7-2.5h-.1v2.5h-.6zM247.5 165.7a1.08 1.08 0 0 1 1.4 .4 1.08 1.08 0 0 1-.3 1.4l-1.1 .2zM251.4 165.1h.6v5.6h-.6zM253.8 164.9l4.3 4.5v-4.3h.6v5.8l-4.3-4.5v4.3h-.6zM261.2 165.7a2.89 2.89 0 0 1 4.2 .5l-.5 .5a2.27 2.27 0 0 0-3.2-.7 2.27 2.27 0 0 0-.5 3.2 2.27 2.27 0 0 0 3.2 .4l.4-.5 .1-.6h-1.6v-.6h2.3a2.75 2.75 0 0 1-2.7 2.9 2.75 2.75 0 0 1-2.8-2.9l.3-1.2zM266.6 165.4l.6 .1a.26 .26 0 0 1 .1 .2 .26 .26 0 0 1-.2 .2l.2 .4h-.2l-.2-.4h-.1v.4h-.2zM266.8 165.5h.1a.15 .15 0 0 1 .2 .2 .15 .15 0 0 1-.2 .1h-.1z"/>
<circle cx="205.5" cy="167.8" r="1.64"/>
<circle cx="266.9" cy="165.9" r=".85"/>
<circle cx="266.9" cy="165.9" r=".71"/>
</g>
<path d="M127.1 185.9h-7.5" fill="none" stroke="#000" stroke-width=".2" stroke-dasharray="15.2 1.3 1.3 1.3" stroke-dashoffset="13.4" stroke-linecap="butt"/>
<path d="M111.4 185.9h8.1M115.4 181.9v8.1" fill="none" stroke="#000" stroke-width=".2" stroke-dasharray="15.2 1.3 1.3 1.3" stroke-dashoffset="13.1" stroke-linecap="butt"/>
<path d="M142.9 161.9v44.5M181 161.9v36.6M181 177.8h88.8M95.2 190.5h174.6M95.2 198.5h174.6M142.9 182.6h38.1M193.6 190.5v8M224.1 198.5v7.9M244.5 198.5v7.9M260.3 190.5v8" fill="none" stroke="#000" stroke-width=".2"/>
<path d="M9.5 9.5h260.3v196.9h-260.3z" fill="none" stroke="#000" stroke-width=".5"/>
<path d="M190.6 165.6a3.2 3.2 0 0 1 4.2-.4 2.82 2.82 0 0 0-3.9 1.7 2.82 2.82 0 0 0 2.3 3.6 2.44 2.44 0 0 1-1.9-2.8 2.44 2.44 0 0 1 2.6-2 2.44 2.44 0 0 1 2.2 2.5 1.86 1.86 0 0 1-2.1 1.7 1.86 1.86 0 0 1-1.6-2.1 1.52 1.52 0 0 1 1.8-.9 1.52 1.52 0 0 1 1.1 1.6h.1a1.88 1.88 0 0 0-2.4-2.1 1.88 1.88 0 0 0-.8 3.1l.5 .4 .6 .4 .6 .1 .9-.1a3.2 3.2 0 0 1-4.2-.4 3.2 3.2 0 0 1 0-4.3z" fill-rule="evenodd" fill="#f78d2a"/>
<path d="M183 164.9v5.8h1.5v-3.6l2.8 3.6h1.5v-5.8h-1.5v3.6l-2.8-3.6zM196.1 164.9l2.4 5.8h1.2l2.5-5.8h-1.7l-1.4 3.6-1.4-3.6zM203.1 165.7a3.2 3.2 0 0 0 .2 4.4 3.2 3.2 0 0 0 4.3 0 3.2 3.2 0 0 0 .3-4.4 3.4 3.4 0 0 0-4.8 0zM203.8 167.8a1.65 1.65 0 0 1 3.3 0 1.65 1.65 0 0 1-3.3 0zM211.1 165.1v5.6h2.9v-.6h-2.3v-2.2h2.2v-.5h-2.2v-1.7h2.3v-.6zM215.6 164.9v5.8h.6v-4.3l4.4 4.5v-5.8h-.7v4.3zM222.7 165.9a2.81 2.81 0 0 0 .4 4.3 2.81 2.81 0 0 0 4.2-1.1l.1-1.2h-2.3v.6h1.7a2.1 2.1 0 0 1-2.2 1.7 2.1 2.1 0 0 1-2-2 2.25 2.25 0 0 1 1.4-2.5 2.25 2.25 0 0 1 2.7 1l.5-.5a2.89 2.89 0 0 0-4.5-.3zM228.9 165.1v5.6h.6v-5.6zM231.2 164.9v5.8h.6v-4.3l4.4 4.5v-5.8h-.7v4.3zM237.9 165.1v5.6h2.9v-.6h-2.3v-2.2h2.2v-.5h-2.2v-1.7h2.3v-.6zM242.4 165.1v5.6h2.9v-.6h-2.3v-2.2h2.2v-.5h-2.2v-1.7h2.3v-.6zM246.9 165.1v5.6h.6v-2.5h.1l1.7 2.5h.8l-1.8-2.5a1.56 1.56 0 0 0 1.4-1.8 1.56 1.56 0 0 0-1.9-1.3zM247.5 165.7a1.16 1.16 0 0 1 1.6 .8v.1a1.05 1.05 0 0 1-1.4 1.1h-.2zM251.4 165.1v5.6h.6v-5.6zM253.8 164.9v5.8h.6v-4.3l4.3 4.5v-5.8h-.6v4.3zM260.9 165.9a2.8 2.8 0 0 0 .6 4.5 2.8 2.8 0 0 0 4.1-1.8v-.7h-2.3v.6h1.6a2.14 2.14 0 0 1-2.5 1.6 2.14 2.14 0 0 1-1.7-2.5 2.25 2.25 0 0 1 1.8-2 2.25 2.25 0 0 1 2.4 1.1l.5-.5a2.89 2.89 0 0 0-4.5-.3zM266.6 165.4v.9h.2v-.4l.3 .4h.2l-.2-.4 .2-.1v-.3zM266.8 165.5l.3 .1v.1l-.3 .1zM266.1 165.9a.85 .85 0 0 0 1.7 0 .85 .85 0 0 0-1.7 0zM266.2 165.9a.71 .71 0 0 1 1.4 0 .71 .71 0 0 1-1.4 0z" fill-rule="evenodd" fill="#555759"/>
<g fill="none" stroke="#191924" stroke-width=".2">
<path d="M99.4 52.4h1.5M101.1 52.4h.3M101.2 50.6v1.4M101.2 52.2v.4M101.2 52.7v1.5M101.6 52.4h1.5M124.4 52.4h1.5M126.1 52.4h.3M126.3 50.6v1.4M126.3 52.2v.4M126.3 52.7v1.5M126.6 52.4h1.5"/>
<path d="M41.1 138.6h35.6M43.8 135.3h1l-.5 3.3zM44.3 132.3v6.3M148.1 139.9l1.9 2.8-1 .5zM148.1 139.9l6 13.1h4.8M26.3 154.2h-.9v4h.9M35.1 154.2h.9v4h-.9M41.1 145.5h20.9M44.3 145.5l.5 3.3h-1zM44.3 145.5v8.7h-4.8M80 153l3.3-.5v1zM80 153h24.6"/>
<path d="M80 142v14.2M107.9 153h-.8v4h.8M118.7 153h.9v4h-.9M122 153h25.5M144.2 152.5l3.3 .5-3.3 .5zM147.5 142v14.2M166.8 148.9l-1.3 3.1M167 153h-.8v4h.8M173.9 153h.9v4h-.9"/>
<circle cx="166.1" cy="150.5" r="1.1"/>
</g>
<g fill="none" stroke="#808000" stroke-width=".2">
<path d="M101.2 39v10.3M126.3 39v10.3M94.9 42.2h6.3M97.9 41.6l3.3 .6-3.3 .5zM110.2 42.2h-.9v3.9h.9M119 42.2h.9v3.9h-.9M126.3 42.2l3.2-.6v1.1zM126.3 42.2h6.3M127.5 53.4l2.9 1.7-.6 .8zM127.5 53.4l42 33.8h4.8M129.4 52.4h51.6M136 51.3h45"/>
<path d="M177.3 47.9h1l-.5 3.4zM177.8 52.4l.5 3.3h-1zM177.8 52.4v6.3M182.6 43.5h-4.8v7.8M187 43.5h-.9v3.9h.9M193.9 43.5h.8v3.9h-.8M176.1 87h-.9v3.9h.9M191.7 87h.9v3.9h-.9"/>
</g>
<g fill="none" stroke="#000" stroke-width=".2">
<path d="M93.7 9.5h176.1v17.6h-176.1zM93.7 15.4h176.1M107.9 15.4v11.7M184.1 15.4v11.7M206.4 15.4v11.7M231.8 15.4v11.7M93.7 21.2h176.1M70.4 96.8h.5M71.1 96.8h.3M71.3 95.9v.5M71.3 96.6v.3M71.3 97.1v.5"/>
<path d="M71.6 96.8h.5M155.4 96.8h.5M156.1 96.8h.3M156.2 95.9v.5M156.2 96.6v.3M156.2 97.1v.5M156.6 96.8h.5M93.3 119h.2M93.7 119h.3M93.8 118.5v.2M93.8 118.9v.3M93.8 119.4v.1"/>
<path d="M94.2 119h.1M98.7 119.9h1M99.9 119.9h.4M100.1 118.5v1.1M100.1 119.7v.4M100.4 119.9h1.1M105.8 115.7h.1M106.1 115.7h.3M106.3 115.3v.1M106.3 115.6v.3M106.3 116.1h.1M106.3 119.8v.1"/>
<path d="M106.6 115.7h.1M113.3 115.7h.1M113.6 115.7h.3M113.7 115.3v.1M113.7 115.6v.3M113.7 116.1h.1M113.7 119.8v.1M114.1 115.7h.1M120.8 115.7h.1M121.1 115.7h.3M121.2 115.3v.1M121.2 115.6v.3"/>
<path d="M121.2 116.1h.1M121.6 115.7h.1M126 119.9h1.1M127.2 119.9h.4M127.4 118.5v1.1M127.4 119.7v.4M127.7 119.9h1.1M133.2 119h.1M133.5 119h.3M133.7 118.5v.2M133.7 118.9v.3M133.7 119.4v.1"/>
<path d="M134 119h.2M78 138.6h1.7M79.8 138.6h.4M80 136.6v1.7M80 138.5v.3M80 139v1.7M80.3 138.6h1.8M84.3 133.2h.2M84.6 133.2h.4M84.8 132.7v.2M84.8 133.1v.3M84.8 133.6v.1"/>
<path d="M85.2 133.2h.1M98.7 130.3h1M99.9 130.3h.4M100.1 120.2v1.1M100.1 128.9v1.1M100.1 130.1v.4M100.1 130.6v1.1M100.4 130.3h1.1M105.7 130.3h1.1M105.7 120.3h.2M106.1 120.3h.3M106.3 120.1v.4"/>
<path d="M106.3 120.6v.2M106.6 120.3h.2M107 130.3h.4M107.2 128.9v1.1M107.2 130.1v.4M107.2 130.6v1.1M107.5 130.3h1.1M113.2 130.7h.2M113.2 134.5h.2M113.2 120.3h.2M113.6 130.7h.3M113.6 134.5h.3"/>
<path d="M113.6 120.3h.3M113.7 120.1v.4M113.7 120.6v.2M113.7 130.1v.3M113.7 130.5v.4M113.7 131.1v.2M113.7 133.9v.2M113.7 134.3v.3M113.7 134.8v.2M114.1 130.7h.2M114.1 134.5h.2M114.1 120.3h.2"/>
<path d="M118.9 130.3h1.1M120.2 130.3h.3M120.3 128.9v1.1M120.3 130.1v.4M120.3 130.6v1.1M120.7 130.3h1M126 130.3h1.1M127.2 130.3h.4M127.4 120.2v1.1M127.4 128.9v1.1M127.4 130.1v.4M127.4 130.6v1.1"/>
<path d="M127.7 130.3h1.1M142.2 133.2h.1M142.5 133.2h.3M142.7 132.7v.2M142.7 133.1v.3M142.7 133.6v.1M143 133.2h.2M145.5 138.6h1.6M147.3 138.6h.4M147.5 136.6v1.7M147.5 138.5v.3M147.5 139v1.7"/>
<path d="M147.8 138.6h1.7M82.3 142.8h1.1M83.6 142.8h.3M83.7 141.4v1.1M83.7 142.6v.3M83.7 143.1v1.1M84.1 142.8h1.1M99.1 141.1h.1M99.4 141.1h.4M99.6 140.7v.1M99.6 141v.3M99.6 141.5v.1"/>
<path d="M99.9 141.1h.2M127.4 141.1h.2M127.7 141.1h.4M127.9 140.7v.1M127.9 141v.3M127.9 141.5v.1M128.3 141.1h.1M142.3 142.8h1.1M143.6 142.8h.3M143.8 141.4v1.1M143.8 142.6v.3M143.8 143.1v1.1"/>
<path d="M144.1 142.8h1.1"/>
</g>
<path d="M127.5 53.4l2.3 2.5 .6-.8zM97.9 41.6l3.3 .6-3.3 .5zM126.3 42.2l3.2-.6v1.1zM177.3 47.9h1l-.5 3.4zM177.8 52.4l.5 3.3h-1z" fill="#808000"/>
<path d="M80 153l3.3-.5v1zM144.2 152.5l3.3 .5-3.3 .5zM148.1 139.9l.9 3.3 1-.5zM43.8 135.3h1l-.5 3.3zM44.3 145.5l.5 3.3h-1z" fill="#191924"/>
<text font-size="7" x="187.1" y="197">A</text>
<g font-size="4.2">
<text x="143.5" y="188.5">J. DOAN</text>
<text x="197.8" y="186.4">DECK, MACHINED, BOTTOM</text>
<text x="107.3" y="196.5">SEE NOTES</text>
<text x="143.5" y="196.5">A. UBACH</text>
<text x="214.1" y="196.5">VX~02-10065</text>
<text x="261.4" y="196.5">X01</text>
<text x="107.3" y="204.4">SEE NOTES</text>
<text x="143.5" y="204.4">VX~02-10065</text>
<text x="233" y="204.4">1:10</text>
<text x="253.9" y="204.4">1 OF 1</text>
</g>
<g font-size="3.5">
<text x="172.2" y="13.7">REVISIONS</text>
<text x="96.7" y="19.6">REV.</text>
<text x="134" y="19.6">DESCRIPTION</text>
<text x="191.2" y="19.6">CR #</text>
<text x="214.4" y="19.6">DATE</text>
<text x="237.8" y="19.6">SUBMITTED BY</text>
<text x="97.7" y="25.4">X01</text>
<text x="108.5" y="25.4">INITIAL RELEASE</text>
<text x="192.3" y="25.4">N/A</text>
<text x="143.7" y="171.7">NOVO CONFIDENTIAL</text>
<text x="144.5" y="175.2">DO NOT DISTRIBUTE</text>
</g>
<g font-size="3.5" fill="#808000">
<text x="111.7" y="40.8">150</text>
<text x="110.2" y="45.3">5.906</text>
<text x="187" y="42.1">6.71</text>
<text x="187" y="46.6">.264</text>
<text x="178.7" y="85.6">R10±1</text>
<text x="176.1" y="90.1">.394±.039</text>
</g>
<g font-size="3.5" fill="#191924">
<text x="26.3" y="152.8">41.13</text>
<text x="110.4" y="151.6">405</text>
<text x="158.9" y="151.6">2X</text>
<text x="168" y="151.6">17.46</text>
<text x="26.3" y="157.3">1.619</text>
<text x="108" y="156.2">15.945</text>
<text x="167.1" y="156.2">.688</text>
</g>
<text font-size="3.3" x="183.6" y="175.9">San Diego, CA | Minneapolis, MN | novoengineering.com</text>
<g font-size="2.6">
<text x="97.5" y="165.1">UNLESS OTHERWISE SPECIFIED</text>
<text x="96" y="168">DIMENSIONS ARE IN MILLIMETERS</text>
<text x="101.3" y="170.9">DO NOT SCALE DRAWING</text>
<text x="101.3" y="178.6">THIRD ANGLE PROJECTION</text>
<text x="101.8" y="175">TOLERANCES: SEE NOTES</text>
</g>
<g font-size="2.2">
<text x="181.6" y="179.9">DESCRIPTION</text>
<text x="143.5" y="184.7">DRAWN</text>
<text x="95.9" y="192.6">MATERIAL</text>
<text x="143.5" y="192.6">ENG</text>
<text x="181.6" y="192.6">SIZE</text>
<text x="194.3" y="192.6">DWG. NO.</text>
<text x="261" y="192.6">REV.</text>
<text x="95.9" y="200.5">FINISH</text>
<text x="143.5" y="200.5">CAD FILE</text>
<text x="224.8" y="200.5">SCALE</text>
<text x="245.1" y="200.5">SHEET</text>
</g>
</svg>
